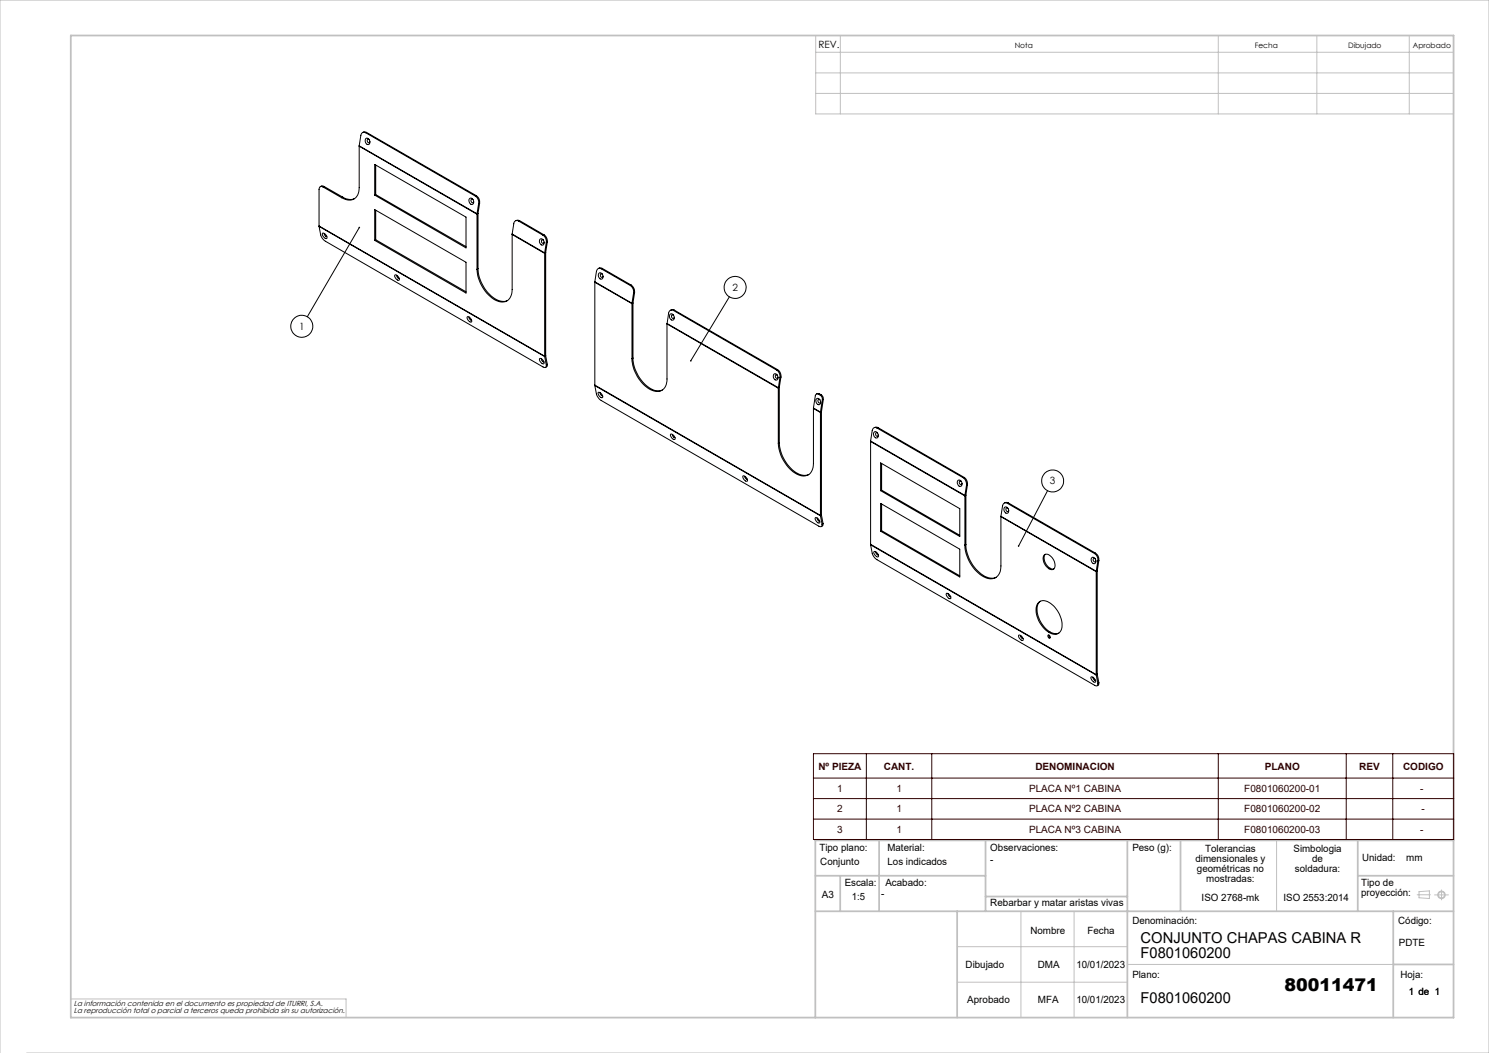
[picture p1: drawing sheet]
<svg xmlns="http://www.w3.org/2000/svg" width="420mm" height="297mm" viewBox="0 0 420 297" stroke-linecap="round" stroke-linejoin="round" font-family="sans-serif">
<g fill="none" stroke="#c0c0c0" stroke-width=".28">
<path d="M230.1 10h179.9v22.1h-179.9zM230.1 14.7h179.9M237 10v22.1M343.6 10v22.1M371.4 10v22.1M397.5 10v22.1M230.1 20.6h179.9M230.1 26.3h179.9M360.1 237v20M288 257v30M303 257v30M399.7 252.4h3.8"/>
<path d="M400.3 251.5l2.9-.2v2.1l-2.9-.2zM404.6 252.4h4M406.6 251v2.8M270 267h48M270 277h48M318 272h75M0 297v-297h420v297h-412.5M20 281.8h77.6v5.2"/>
<circle cx="406.6" cy="252.4" r=".86"/>
<circle cx="406.6" cy="252.4" r="1.07"/>
</g>
<g fill="none" stroke="#c0c0c0" stroke-width=".5">
<path d="M20 10h390v277h-390zM248 237v20M278 237v20M318 237v50M333 237v20M383 237v20M410 237h-180v50M230 257h180M230 247h48M237 247v10M270 257v30M278 252.9h40"/>
<path d="M383 247h27M393 257v30M393 272h17"/>
</g>
<g fill="none" stroke="#010000" stroke-width=".28">
<path d="M101.4 64.2l-14.7 25.2M205.7 83.7l-10.9 18.1M295.5 138.4l-8.2 15.6"/>
<circle cx="85.1" cy="92" r="3.1"/>
<circle cx="207.4" cy="81.1" r="3.1"/>
<circle cx="296.9" cy="135.7" r="3.1"/>
</g>
<path d="M229.4 212.6h180.6v24.2h-180.6zM229.4 219.5h180.6M244.4 212.6v24.2M262.8 212.6v24.2M343.6 212.6v24.2M379.7 212.6v24.2M392.9 212.6v24.2M229.4 225.2h180.6M229.4 231h180.6" fill="none" stroke="#300000" stroke-width=".28"/>
<path d="M101.2 64a.22 .22 0 0 0 0 .3 .22 .22 0 0 0 .3 0 .22 .22 0 0 0 0-.3l-.1 .2 .1-.2zM194.7 101.6v.3l.1-.1-.1 .1 .2 .1 .2-.3zM287.2 153.8l-.1 .2 .2 .2 .2-.3z" fill="#010000"/>
<g fill="none" stroke="#000" stroke-width=".28">
<path d="M102.4 37.3l1 .1M103.1 37.4a.89 .89 0 0 0-1.3 .8l-.5 2.9M103.1 39.2a.91 .91 0 0 1 1.1 .2 .91 .91 0 0 1 0 1.2 .91 .91 0 0 1-1.1-.3 .91 .91 0 0 1 0-1.1zM103.1 37.4l31 17.9M103.4 37.4h-.3M103.4 37.4l31 17.8M104.1 39.4l-.1-.1a.44 .44 0 0 0-.4 .6 .44 .44 0 0 0 .7 .2l.1-.2M91.1 52.7a.7 .7 0 0 0-.8 0 .7 .7 0 0 0-.3 .7v10.3M91.1 52.7l5.3 3.1M91.4 52.6l-.4-.2-.7 .3M91.4 52.6l-.3 .1M91.4 52.6l5.3 3"/>
<path d="M96.7 55.6a3.5 3.5 0 0 0 3.3 .4M96.7 55.6l-.3 .2M101.3 41.2v11.7a3 3 0 0 1-1.4 3.2 3 3 0 0 1-3.5-.3M101.3 41.1v.1M101.3 41.1l33.2 19.2M101.3 41.2l33.2 19.2M105.7 59.1l25.7 14.9v8.7l-25.7-14.9zM105.7 46.4l25.7 14.8v8.7l-25.7-14.9zM106 54.9l-.3 .1M106 54.9l25.4 14.7M106 46.6v8.3M106 59.3v8.3"/>
<path d="M132.4 56.1a.89 .89 0 0 1 1.2 .4 .89 .89 0 0 1-.4 1.2 1.07 1.07 0 0 1-.8-1.6zM133.4 56.3l-.1-.1a.44 .44 0 0 0-.4 .6 .44 .44 0 0 0 .7 .2v-.2M134.1 55.3a2.17 2.17 0 0 1 .9 2.1M134.4 55.2a2.17 2.17 0 0 1 .9 2.1M134.4 55.2l-.3 .1M135 57.4l-.5 2.9M135.3 57.3l-.3 .1M135.3 57.3l-.5 2.9M90 63.7v.1M90 63.8l.5 2.4a3 3 0 0 0 1.3 1.8l61.4 35.5a.53 .53 0 0 0 .7 .1 .53 .53 0 0 0 .2-.6M90 63.7l63.6 36.8M90 63.8l63.6 36.8"/>
<path d="M91 65.8a1.24 1.24 0 0 1 1.2 1.4 1.24 1.24 0 0 1-1.2-1.4zM91.5 65.9a.73 .73 0 0 0 .7 .8M106 67.6l-.3 .2M106 67.6l25.4 14.7M111.4 77.6a1.12 1.12 0 0 1 1.1 1.5 1.36 1.36 0 0 1-1.1-1.5zM111.9 77.6a.73 .73 0 0 0 .7 .9M134.5 60.3v.1M134.5 60.4v15.5M134.8 60.2v.1M134.8 75.8a10.3 10.3 0 0 0 6.2 9.1l1.4 .1 .7-.2M134.8 75.8l-.3 .1M134.8 60.3v15.5"/>
<path d="M144.5 66v.1M144.5 66.1v15.6a3 3 0 0 1-1.4 3.1 3 3 0 0 1-3.4-.1 10.9 10.9 0 0 1-5.2-8.8M144.5 66l9.1 5.3M144.5 66.1l9.1 5.4M145.5 62.2l.6-.1 .4 .1M146.3 62.3a.87 .87 0 0 0-1.4 .8l-.4 2.9M146.3 62.3l6.9 4.1M146.5 62.2l-.2 .1M146.5 62.2l7 4M152.3 67.6a.89 .89 0 0 1 1.1 .4 .89 .89 0 0 1-.3 1.1 1.1 1.1 0 0 1-.8-1.5zM153.2 66.4a2.07 2.07 0 0 1 .9 2M153.3 67.8l-.1-.1a.45 .45 0 0 0-.5 .5 .45 .45 0 0 0 .7 .3l.1-.2"/>
<path d="M153.5 66.2a2.15 2.15 0 0 1 .9 2.1M153.5 66.2l-.3 .2M153.6 71.3v.2M153.6 71.5v29M153.9 71.2v.1M153.9 71.2l-.3 .1M153.9 71.3l-.3 .2M153.9 71.3v29M154.1 68.4l-.5 2.9M154.4 68.3l-.3 .1M154.4 68.3l-.5 2.9M167.8 79.5v.1"/>
<path d="M167.8 79.5l10.5 6M167.8 79.6v29M167.8 79.6l10.5 6.1M168.8 75.7l.6-.1 .5 .1M168.9 77.1a.89 .89 0 0 1 1.2 .4 .89 .89 0 0 1-.4 1.2 1.1 1.1 0 0 1-.8-1.6zM169.6 75.8a.89 .89 0 0 0-1.4 .7l-.4 3M169.6 75.8l8.2 4.7M169.9 75.7l-.3 .1M169.9 75.7l8.2 4.7M169.9 77.4l-.1-.1a.45 .45 0 0 0-.4 .6 .45 .45 0 0 0 .7 .2v-.2M131.8 89.4a1.24 1.24 0 0 1 1.2 1.4 1.19 1.19 0 0 1-1.2-1.4zM132.3 89.4a.73 .73 0 0 0 .7 .9"/>
<path d="M177.8 80.5a2.17 2.17 0 0 1 .9 2.1M178.1 80.4a2.37 2.37 0 0 1 .9 2.1M178.1 80.4l-.3 .1M178.3 85.5v.2M178.3 85.7v15.5M178.7 82.6l-.4 2.9M179 82.5l-.5 2.9v15.6M179 82.5l-.3 .1M188.1 91.4v15.5a2.98 2.98 0 0 1-1.3 3.1 2.98 2.98 0 0 1-3.4-.1 10.7 10.7 0 0 1-5.1-8.7M188.1 91.4l31.4 18.1M188.2 91.3l-.1 .1M188.2 91.3l31.4 18.1"/>
<path d="M188.9 88.7a.9 .9 0 0 1 1.2 .2 .9 .9 0 0 1 0 1.2 .9 .9 0 0 1-1.2-.2 .9 .9 0 0 1 0-1.2zM189.2 87.5l.6-.2 .4 .2M189.9 87.6a.89 .89 0 0 0-1.3 .7l-.4 3M189.9 87.6l29.2 16.8M190 89a.46 .46 0 0 0-.7 .2 .46 .46 0 0 0 .5 .6l.4-.3M190.2 87.5l29.2 16.8M190.2 87.5l-.3 .1M152.2 101.1a1.08 1.08 0 0 1 1.1 1.6 1.36 1.36 0 0 1-1.1-1.6zM152.8 101.2a.73 .73 0 0 0 .6 .9M153.6 100.5v.1M153.6 100.6l.5 2.4M153.9 100.3v.1"/>
<path d="M153.9 100.3l-.3 .2M153.9 100.4l-.3 .2M153.9 100.4l.5 2.4M154.4 102.8l-.1 .5-.3 .3M154.4 102.8l-.3 .2M167.8 108.6v.2M167.8 108.8l.6 2.9 1.2 1.3 61.4 35.4a.53 .53 0 0 0 .7 .1 .53 .53 0 0 0 .2-.6M167.8 108.6l63.6 36.8M167.8 108.8l63.6 36.7M168.8 110.7a1.1 1.1 0 0 1 1 1.5 1.31 1.31 0 0 1-1-1.5zM169.3 110.8a.73 .73 0 0 0 .7 .8M178.5 101a10.4 10.4 0 0 0 6.2 9.1l1.4 .1 .7-.2"/>
<path d="M178.5 101l-.2 .2M218.4 105.5a.96 .96 0 0 1 1 .6 .96 .96 0 0 1-.4 1.1 1.05 1.05 0 0 1-.6-1.7zM219.1 104.4a2.15 2.15 0 0 1 .9 2M219.3 105.9l-.2-.1a.45 .45 0 0 0-.4 .6 .45 .45 0 0 0 .7 .2l.1-.2M219.4 104.3a2.17 2.17 0 0 1 .9 2.1M219.4 104.3l-.3 .1M219.5 109.5v15.5M219.6 109.4l-.1 .1M220 106.4l-.4 3M220.3 106.4l-.5 2.9v15.5M220.3 106.4h-.3M229.4 115.1v.1"/>
<path d="M229.4 115.2v15.5a2.98 2.98 0 0 1-1.3 3.1 2.98 2.98 0 0 1-3.3-.1 11 11 0 0 1-5.3-8.7M229.4 115.1l2 1.1M229.4 115.2l2 1.1M230.4 112.4a.9 .9 0 0 1 1 .7 .9 .9 0 0 1-.5 1.1 1.1 1.1 0 0 1-.5-1.8zM230.8 111.2a.55 .55 0 0 0-.8 .4l-.6 3.5M230.8 111.2l.6 .3M231.1 111.1h-.7M231.1 111.1l-.3 .1M231.1 111.1l.6 .3M231.3 112.8l-.1-.1a.45 .45 0 0 0-.5 .5 .45 .45 0 0 0 .7 .3l.1-.2M231.4 111.5l.4 .4 .2 .9M231.4 116.2v.1"/>
<path d="M231.4 116.3v29.1M231.7 111.4l.4 .5 .1 .8M231.7 111.4l-.3 .1M231.7 116.1v.1M231.7 116.1l-.3 .1M231.7 116.2l-.3 .1M231.7 116.2v29M232 112.8l-.6 3.4M232.2 112.7l-.2 .1M232.2 112.7l-.5 3.4M189.2 122.4a1.24 1.24 0 0 1 1.2 1.5 1.2 1.2 0 0 1-1.2-1.5zM189.7 122.6a.73 .73 0 0 0 .7 .8"/>
<path d="M209.6 134.2a1.29 1.29 0 0 1 1.2 1.5 1.24 1.24 0 0 1-1.2-1.5zM210.1 134.3a.73 .73 0 0 0 .7 .9M219.8 124.8a10.4 10.4 0 0 0 6.2 9.1l.9 .2 1.2-.3M219.8 124.8l-.3 .2M245.6 124.4v.1M245.6 124.5l26.6 15.4M245.6 124.5v29M245.6 124.4l26.6 15.3M246.5 122a.89 .89 0 0 1 1.1 .2 .89 .89 0 0 1 0 1.1 .89 .89 0 0 1-1.1-.2 .89 .89 0 0 1 0-1.1zM246.6 120.6l.6-.1 .4 .1M247.4 120.7a.86 .86 0 0 0-.9 0 .86 .86 0 0 0-.5 .8l-.4 2.9M247.4 120.7l24.3 14.1"/>
<path d="M247.5 122.2l-.1-.1a.46 .46 0 0 0-.4 .5 .46 .46 0 0 0 .7 .3v-.2M247.6 120.6l-.2 .1M247.6 120.6l24.4 14.1M248.4 130.6l22.3 12.9v7.8l-22.3-12.9zM248.7 138.3l-.3 .1M248.7 138.3l22 12.7M248.7 130.7v7.6M270.1 135.6a.86 .86 0 0 1 1.2 .5 .86 .86 0 0 1-.5 1.1 1.24 1.24 0 0 1-.7-1.6zM271.2 135.8l-.2-.1a.45 .45 0 0 0-.4 .6 .45 .45 0 0 0 .7 .2l.1-.2M271.7 134.8a2.36 2.36 0 0 1 .9 2M272 134.7a2.17 2.17 0 0 1 .9 2M272 134.7l-.3 .1"/>
<path d="M272.2 139.7v.2M272.2 139.9v13.8M272.6 136.8l-.4 2.9M272.9 136.7l-.4 2.9v14M272.9 136.7l-.3 .1M230 146a1.24 1.24 0 0 1 1.2 1.5 1.2 1.2 0 0 1-1.2-1.5zM230.5 146.1a.73 .73 0 0 0 .7 .9M231.4 145.4v.1M231.4 145.5l.5 2.4M231.7 145.2v.1M231.7 145.2l-.3 .2M231.7 145.3l-.3 .2"/>
<path d="M231.7 145.3l.5 2.4M232.2 147.7l-.1 .5-.4 .3M232.2 147.7l-.3 .2M245.6 153.5v.2M245.6 153.7l.6 2.9 1.2 1.3 61.4 35.4a.52 .52 0 0 0 .6 .2 .52 .52 0 0 0 .3-.7M245.6 153.5l63.6 36.8M245.6 153.7l63.6 36.7M246.6 155.6a1.1 1.1 0 0 1 1 1.5 1.36 1.36 0 0 1-1-1.5zM247.1 155.7a.73 .73 0 0 0 .7 .8M248.4 142l22.3 12.9v7.8l-22.3-12.9zM248.7 149.7l-.3 .1M248.7 149.7l22 12.7"/>
<path d="M248.7 142.2v7.5M272.5 153.6a10.5 10.5 0 0 0 6.3 9.3l1.4 .2 .8-.3M272.5 153.6l-.3 .1M282.3 145.6v.1M282.3 145.7v13.9a3.1 3.1 0 0 1-1.3 3.2 3.1 3.1 0 0 1-3.5-.1 11 11 0 0 1-5.3-9M282.3 145.6l26.9 15.5M282.3 145.7l26.9 15.6M283.3 143.2a.9 .9 0 0 1 1.1 .2 .9 .9 0 0 1 0 1.2 .9 .9 0 0 1-1.1-.3 .9 .9 0 0 1 0-1.1zM283.4 141.8l.3-.1 .7 .1M284.1 142a.86 .86 0 0 0-.9-.1 .86 .86 0 0 0-.4 .8l-.5 2.9M284.1 142l24.7 14.1M284.3 143.4l-.1-.1a.45 .45 0 0 0-.4 .6 .45 .45 0 0 0 .7 .2v-.2"/>
<path d="M284.4 141.8l-.3 .2M284.4 141.8l24.6 14.2M294.4 156.7a1.32 1.32 0 0 1 2.1 .3 2.85 2.85 0 0 1 .7 3.5 2.27 2.27 0 0 1-2.8-1.9l-.2-1.1zM294.9 156.3a2.95 2.95 0 0 0 2.4 4.2M307.9 157.4a.91 .91 0 0 1 1.1 .2 .91 .91 0 0 1 0 1.2 .91 .91 0 0 1-1.1-.3 .91 .91 0 0 1 0-1.1zM308.8 156.1a2.17 2.17 0 0 1 .9 2.1M308.9 157.6a.39 .39 0 0 0-.6 .1 .39 .39 0 0 0 .2 .6l.4 .2 .2-.4M309 156a2.17 2.17 0 0 1 1 2.1M309 156l-.2 .1M309.7 158.2l-.5 2.9M310 158.1l-.3 .1M310 158.1l-.5 2.9"/>
<path d="M267 167.4a1.3 1.3 0 0 1 1.1 1.4 1.24 1.24 0 0 1-1.1-1.4zM267.5 167.5a.73 .73 0 0 0 .7 .8M287.4 179.1a1.1 1.1 0 0 1 1 1.6 1.31 1.31 0 0 1-1-1.6zM287.9 179.2a.73 .73 0 0 0 .7 .9M292.9 169.9a2.8 2.8 0 0 1 3.9 .6 7.3 7.3 0 0 1 2.5 7.3 2.17 2.17 0 0 1-3.4 .6 7.3 7.3 0 0 1-3.4-7.9zM293.4 169.6a4.4 4.4 0 0 0-.2 5.2 5.8 5.8 0 0 0 5 3.9l.5-.1M295.7 179.1a.54 .54 0 0 1 .5 .3 .54 .54 0 0 1-.1 .6l-.4-.3zM295.8 179.1l.5 .7M309.2 161.1v.2M309.2 161.3v29M309.5 161v.1M309.5 161l-.3 .1"/>
<path d="M309.5 161.1l-.3 .2M309.5 161.1v29M307.8 190.9a1.24 1.24 0 0 1 1.2 1.5 1.24 1.24 0 0 1-1.2-1.5zM308.3 191a.79 .79 0 0 0 .7 .9M309.2 190.3v.1M309.2 190.4l.5 2.4M309.5 190.1v.1M309.5 190.1l-.3 .2M309.5 190.2l-.3 .2M309.5 190.2l.5 2.4M310 192.6l-.1 .5-.4 .3M310 192.6l-.3 .2"/>
</g>
<text font-size="4.9" x="362.3" y="279.6">80011471</text>
<g font-size="4.2" fill="#010000">
<text x="321.7" y="265.9">CONJUNTO CHAPAS CABINA R</text>
<text x="321.7" y="270.1">F0801060200</text>
<text x="321.7" y="282.8">F0801060200</text>
</g>
<g font-size="2.8" fill="#010000">
<text x="230.8" y="13.6">REV.</text>
<text x="206.6" y="82">2</text>
<text x="84.4" y="93">1</text>
<text x="296.2" y="136.6">3</text>
<text x="231.1" y="239.9">Tipo plano:</text>
<text x="250.3" y="239.9">Material:</text>
<text x="279.3" y="239.9">Observaciones:</text>
<text x="319.4" y="239.9">Peso (g):</text>
<text x="231.4" y="244.1">Conjunto</text>
<text x="250.3" y="244.1">Los indicados</text>
<text x="279.3" y="243.4">-</text>
<text x="337.2" y="243.1">dimensionales y</text>
<text x="337.6" y="246">geométricas no</text>
<text x="339.9" y="240.3">Tolerancias</text>
<text x="364.9" y="240.2">Simbologia</text>
<text x="365.3" y="245.9">soldadura:</text>
<text x="370.1" y="243">de</text>
<text x="384.2" y="242.7">Unidad:</text>
<text x="396.7" y="242.7">mm</text>
<text x="238.3" y="250">Escala:</text>
<text x="249.7" y="250">Acabado:</text>
<text x="340.2" y="248.8">mostradas:</text>
<text x="383.9" y="250">Tipo de</text>
<text x="231.9" y="253.4">A3</text>
<text x="240.3" y="254">1:5</text>
<text x="248.6" y="253">-</text>
<text x="279.3" y="255.7">Rebarbar y matar aristas vivas</text>
<text x="338.9" y="254">ISO 2768-mk</text>
<text x="362" y="254">ISO 2553:2014</text>
<text x="383.9" y="252.8">proyección:</text>
<text x="290.6" y="263.3">Nombre</text>
<text x="306.7" y="263.3">Fecha</text>
<text x="319.4" y="260.6">Denominación:</text>
<text x="394.4" y="260.6">Código:</text>
<text x="394.6" y="266.9">PDTE</text>
<text x="272.4" y="273">Dibujado</text>
<text x="292.7" y="273">DMA</text>
<text x="303.6" y="273">10/01/2023</text>
<text x="319.4" y="275.8">Plano:</text>
<text x="395" y="275.8">Hoja:</text>
<text x="397.4" y="280.6">1 de 1</text>
<text x="272.8" y="282.8">Aprobado</text>
<text x="292.7" y="282.8">MFA</text>
<text x="303.6" y="282.8">10/01/2023</text>
</g>
<g font-size="2.8" fill="#300000">
<text x="230.8" y="217">Nº PIEZA</text>
<text x="249.3" y="217">CANT.</text>
<text x="292" y="217">DENOMINACION</text>
<text x="356.8" y="217">PLANO</text>
<text x="383.4" y="217">REV</text>
<text x="395.7" y="217">CODIGO</text>
<text x="236.1" y="223.4">1</text>
<text x="252.8" y="223.4">1</text>
<text x="290.3" y="223.4">PLACA Nº1 CABINA</text>
<text x="351" y="223.4">F0801060200-01</text>
<text x="400.6" y="223.4">-</text>
<text x="236.1" y="229.2">2</text>
<text x="252.8" y="229.2">1</text>
<text x="290.3" y="229.2">PLACA Nº2 CABINA</text>
<text x="351" y="229.2">F0801060200-02</text>
<text x="401" y="229.2">-</text>
<text x="236.1" y="234.9">3</text>
<text x="252.8" y="234.9">1</text>
<text x="290.3" y="234.9">PLACA Nº3 CABINA</text>
<text x="351" y="234.9">F0801060200-03</text>
<text x="400.6" y="234.9">-</text>
</g>
<g font-size="2.1" fill="#010000">
<text x="286.2" y="13.6">Nota</text>
<text x="353.9" y="13.6">Fecha</text>
<text x="380.3" y="13.6">Dibujado</text>
<text x="398.5" y="13.6">Aprobado</text>
<text x="20.8" y="283.7">La información contenida en el documento es propiedad de ITURRI, S.A.</text>
<text x="20.8" y="285.7">La reproducción total o parcial a terceros queda prohibida sin su autorización.</text>
</g>
</svg>
